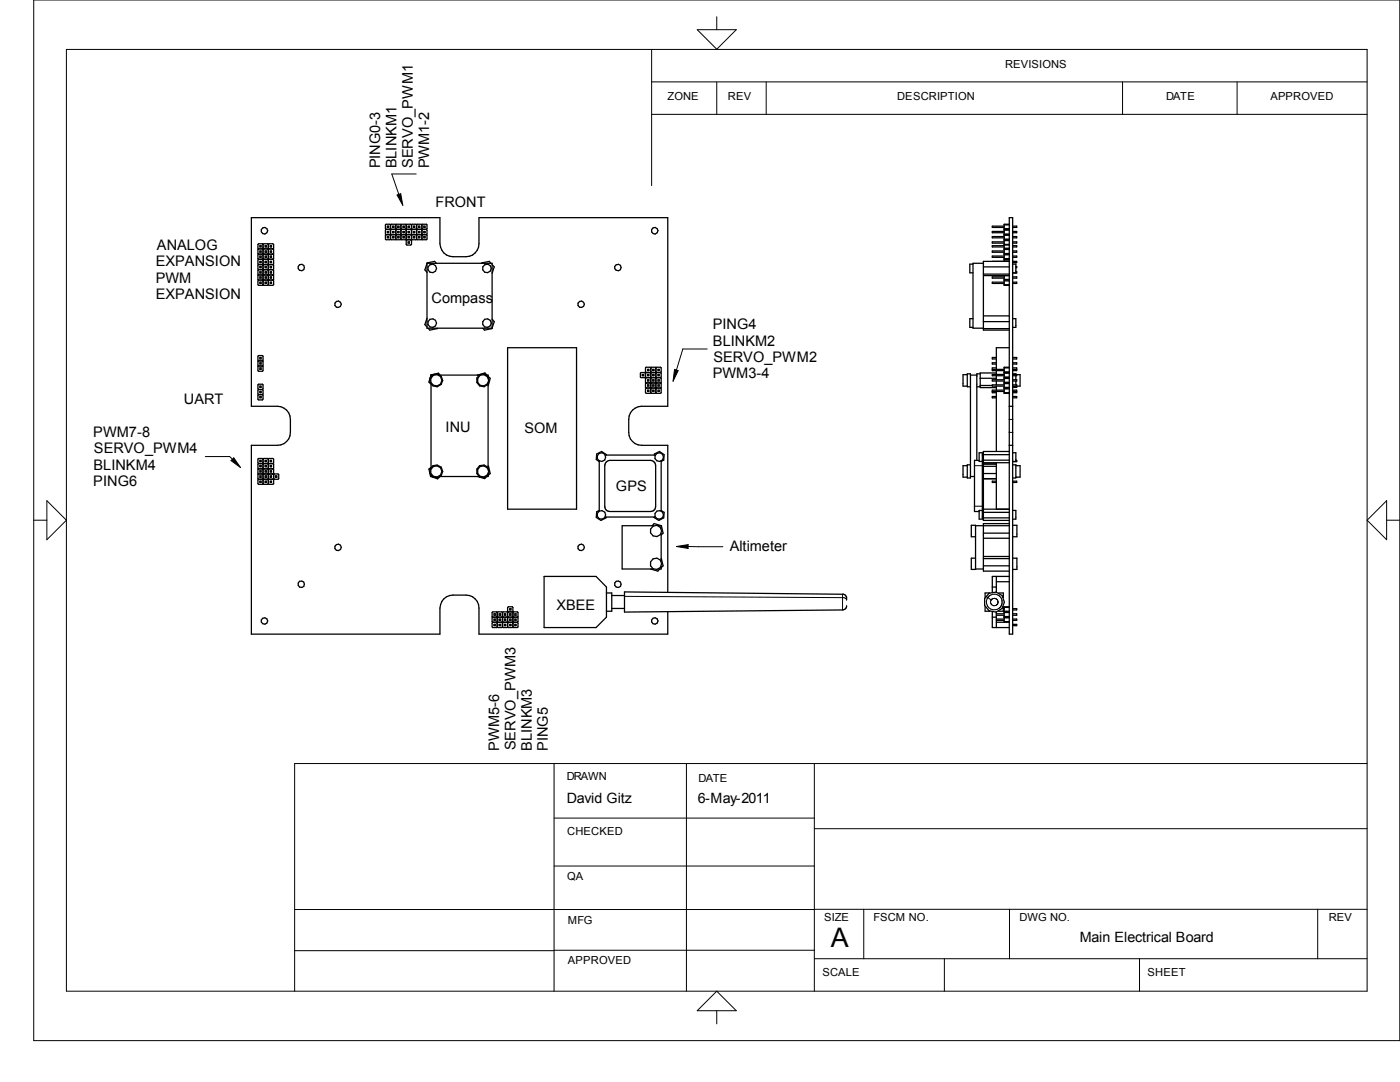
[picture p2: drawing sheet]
<svg xmlns="http://www.w3.org/2000/svg" width="279mm" height="216mm" viewBox="0 0 279 216" stroke-linecap="round" stroke-linejoin="round" font-family="sans-serif">
<g fill="none" stroke="#000" stroke-width=".25">
<path d="M51.6 49.7l-.1 .1v.8l.1 .1M51.6 50.7l-.1 .1v.8l.1 .1M51.6 51.7l-.1 .2v.8l.1 .1M51.6 52.8l-.1 .1v.8l.1 .1M51.6 53.8l-.1 .2v.7l.1 .2M51.6 54.9l-.1 .1v.8l.1 .1M51.6 55.9l-.1 .1v.8l.1 .1h.8l.1-.1M51.6 54.9h.8M51.6 55.9h.8M51.6 53.8h.8M51.6 49.7h.8M51.6 51.7h.8"/>
<path d="M51.6 50.7h.8M51.6 52.8h.8M51.9 49h.2v.3h-.2zM51.9 50.1h.2v.2h-.2zM51.9 51.1h.2v.3h-.2zM51.9 52.2h.2v.2h-.2zM51.9 53.2h.2v.2h-.2zM51.9 54.2h.2v.3h-.2zM51.9 55.2h.2v.3h-.2zM51.9 56.3h.2v.3h-.2zM52.4 52.8l.1 .1M52.4 51.7l.1 .2"/>
<path d="M52.4 53.8l.1 .2M52.4 50.7l.1 .1M52.4 54.9l.1 .1M52.4 55.9l.1 .1M52.4 49.7l.1 .1M52.5 48.8l-.1-.2h-.8l-.1 .2v.7l.1 .2M52.5 48.8v.7M52.5 49.8v.8M52.5 50.8v.8M52.5 51.9v.8M52.5 52.9v.8M52.5 54v.7"/>
<path d="M52.5 55v.8M52.5 56v.8M52.5 48.8l.2-.2h.7l.2 .2M52.5 56.8l.2 .1h.7l.2-.1M52.5 49.5l.2 .2M52.5 50.6l.2 .1M52.5 53.7l-.1 .1M52.5 54.7l.2 .2M52.5 49.5l-.1 .2M52.5 52.7l.2 .1M52.5 54.7l-.1 .2M52.5 55.8l.2 .1"/>
<path d="M52.5 51.6l.2 .1M52.5 52.7l-.1 .1M52.5 51.6l-.1 .1M52.5 55.8l-.1 .1M52.5 50.6l-.1 .1M52.5 53.7l.2 .1M52.7 54.9h.7M52.7 55.9h.7M52.7 53.8l-.2 .2M52.7 53.8h.7M52.7 49.7h.7M52.7 55.9l-.2 .1"/>
<path d="M52.7 51.7h.7M52.7 50.7h.7M52.7 52.8h.7M52.7 49.7l-.2 .1M52.7 52.8l-.2 .1M52.7 50.7l-.2 .1M52.7 51.7l-.2 .2M52.7 54.9l-.2 .1M52.9 50.1h.3v.2h-.3zM52.9 52.2h.3v.2h-.3zM52.9 53.2h.3v.2h-.3zM52.9 54.2h.3v.3h-.3z"/>
<path d="M52.9 55.2h.3v.3h-.3zM52.9 49h.3v.3h-.3zM52.9 51.1h.3v.3h-.3zM52.9 56.3h.3v.3h-.3zM53.4 49.7l.2 .1v.8M53.4 55.9l.2 .1M53.4 52.8l.2 .1M53.4 50.7l.2 .1M53.4 51.7l.2 .2M53.4 53.8l.2 .2M53.4 54.9l.2 .1M53.6 48.8l.1-.2h.7l.2 .2v.7l-.2 .2"/>
<path d="M53.6 48.8v.7M53.6 50.8v.8M53.6 51.9v.8M53.6 52.9v.8M53.6 54v.7M53.6 55v.8M53.6 56v.8M53.6 54.7l-.2 .2M53.6 52.7l-.2 .1M53.6 55.8l.1 .1M53.6 50.6l-.2 .1M53.6 53.7l.1 .1"/>
<path d="M53.6 50.6l.1 .1M53.6 55.8l-.2 .1M53.6 51.6l.1 .1M53.6 49.5l.1 .2M53.6 53.7l-.2 .1M53.6 51.6l-.2 .1M53.6 52.7l.1 .1M53.6 49.5l-.2 .2M53.6 54.7l.1 .2M53.7 49.7l-.1 .1M53.7 54.9h.7M53.7 55.9h.7"/>
<path d="M53.7 52.8l-.1 .1M53.7 53.8h.7M53.7 49.7h.7M53.7 54.9l-.1 .1M53.7 51.7h.7M53.7 50.7h.7M53.7 52.8h.7M53.7 53.8l-.1 .2M53.7 51.7l-.1 .2M53.7 50.7l-.1 .1M53.7 55.9l-.1 .1M53.9 50.1h.3v.2h-.3z"/>
<path d="M53.9 49h.3v.3h-.3zM53.9 51.1h.3v.3h-.3zM53.9 52.2h.3v.2h-.3zM53.9 53.2h.3v.2h-.3zM53.9 54.2h.3v.3h-.3zM53.9 55.2h.3v.3h-.3zM53.9 56.3h.3v.3h-.3zM54.4 49.7l.2 .1v.8l-.2 .1M54.4 50.7l.2 .1v.8l-.2 .1M54.4 51.7l.2 .2v.8l-.2 .1M54.4 52.8l.2 .1v.8l-.2 .1M54.4 53.8l.2 .2v.7l-.2 .2"/>
<path d="M54.4 54.9l.2 .1v.8l-.2 .1M54.4 55.9l.2 .1v.8l-.2 .1h-.7l-.1-.1M77 46.8h.8M77 46.8l-.1 .1v.8l.1 .1h.8l.1-.1M77 45.8h.8M77 45.8l-.1 .1v.8l.1 .1M77.3 46.2h.3v.2h-.3zM77.3 45.1h.3v.3h-.3zM77.3 47.2h.3v.3h-.3zM77.8 46.8l.1 .1M77.8 45.8l.1 .1M77.9 44.9l-.1-.2h-.8l-.1 .2v.7l.1 .2"/>
<path d="M77.9 46.7l.2 .1M77.9 44.9l.2-.2h.8l.1 .2M77.9 45.6l-.1 .2M77.9 47.7l.2 .1h.8l.1-.1M77.9 44.9v.7M77.9 45.9v.8M77.9 46.9v.8M77.9 45.6l.2 .2M77.9 46.7l-.1 .1M78.1 46.8h.8M78.1 45.8h.8M78.1 46.8l-.2 .1"/>
<path d="M78.1 45.8l-.2 .1M78.4 45.1h.2v.3h-.2zM78.4 46.2h.2v.2h-.2zM78.4 47.2h.2v.3h-.2zM78.9 45.8l.1 .1M78.9 46.8l.1 .1M79 44.9l.1-.2h.8l.1 .2M79 46.7l-.1 .1M79 47.7l.1 .1h.8l.1-.1M79 46.7l.1 .1M79 45.6l.1 .2M79 45.6l-.1 .2"/>
<path d="M79 44.9v.7M79 45.9v.8M79 46.9v.8M79.1 46.8h.8M79.1 46.8l-.1 .1M79.1 45.8h.8M79.1 45.8l-.1 .1M79.4 46.2h.2v.2h-.2zM79.4 45.1h.2v.3h-.2zM79.4 47.2h.2v.3h-.2zM79.9 46.8l.1 .1M79.9 45.8l.1 .1"/>
<path d="M80 46.7l.2 .1M80 45.6l-.1 .2M80 47.7l.2 .1h.7l.2-.1M80 44.9v.7M80 45.9v.8M80 46.9v.8M80 44.9l.2-.2h.7l.2 .2M80 45.6l.2 .2M80 46.7l-.1 .1M80.2 46.8h.7M80.2 45.8l-.2 .1M80.2 45.8h.7"/>
<path d="M80.2 46.8l-.2 .1M80.4 45.1h.3v.3h-.3zM80.4 46.2h.3v.2h-.3zM80.4 47.2h.3v.3h-.3zM80.9 46.8l.2 .1M80.9 45.8l.2 .1M81.1 44.9v.7M81.1 45.9v.8M81.1 46.9v.8M81.1 46.7l.1 .1M81.1 44.9l.1-.2h.8l.1 .2M81.1 45.6l.1 .2"/>
<path d="M81.1 47.7l.1 .1M81.1 45.6l-.2 .2M81.1 46.7l-.2 .1M81.2 46.8h.8M81.2 47.8l-.1 .2v.8l.1 .1h.8l.1-.1v-.8l-.1-.2M81.2 47.8h.8M81.2 45.8h.8M81.2 46.8l-.1 .1M81.2 45.8l-.1 .1M81.4 46.2h.3v.2h-.3zM81.4 45.1h.3v.3h-.3zM81.4 47.2h.3v.3h-.3z"/>
<path d="M81.4 48.3h.3v.2h-.3zM82 45.8l.1 .1M82 46.8l.1 .1M82.1 44.9v.7M82.1 45.9v.8M82.1 46.9v.8M82.1 44.9l.2-.2h.7l.1 .2M82.1 47.7l.2 .1h.7l.1-.1M82.1 46.7l-.1 .1M82.1 46.7l.2 .1M82.1 45.6l.2 .2M82.1 45.6l-.1 .2"/>
<path d="M82.1 47.7l-.1 .1M82.3 46.8h.7M82.3 46.8l-.2 .1M82.3 45.8h.7M82.3 45.8l-.2 .1M82.5 46.2h.3v.2h-.3zM82.5 45.1h.3v.3h-.3zM82.5 47.2h.3v.3h-.3zM83 46.8l.1 .1M83 45.8l.1 .1M83.1 44.9v.7M83.1 45.9v.8"/>
<path d="M83.1 46.9v.8M83.1 47.7l.2 .1h.8l.1-.1M83.1 44.9l.2-.2h.8l.1 .2M83.1 45.6l-.1 .2M83.1 45.6l.2 .2M83.1 46.7l.2 .1M83.1 46.7l-.1 .1M83.3 45.8h.7M83.3 46.8l-.2 .1M83.3 45.8l-.2 .1M83.5 46.2h.3v.2h-.3zM83.5 45.1h.3v.3h-.3z"/>
<path d="M83.5 47.2h.3v.3h-.3zM84 45.8l.2 .1M84 46.8l.2 .1M84.2 46.7l-.1 .1h-.8M84.2 44.9v.7M84.2 46.9v.8M84.2 44.9l.1-.2h.8l.1 .2v.7l-.1 .2M84.2 45.6l.1 .2M84.2 46.7l.1 .1M84.2 45.6l-.2 .2M84.3 46.8h.8M84.3 45.8l-.1 .1v.8"/>
<path d="M84.3 46.8l-.1 .1M84.3 45.8h.8M84.6 46.2h.2v.2h-.2zM84.6 45.1h.2v.3h-.2zM84.6 47.2h.2v.3h-.2zM85.1 46.8l.1 .1v.8l-.1 .1h-.8l-.1-.1M85.1 45.8l.1 .1v.8l-.1 .1M85.2 52.6l-.4 1.2 .4 .6M85.3 52.5l1.4-.3 .4 .3M96.1 52.5l1.6-.3 .3 .3M98.2 52.8l.4 .5-.4 1.2M194.2 52.7h-.7v1.7h.7"/>
<path d="M196.3 52.5h-2.1v13h2.1M196.3 55h5.1M196.3 53.3h5.1M196.3 54.7h5.1M200.4 50.1h-2.4v.2h2.4M200.4 46.8h1M200.4 46.2h-2.4v.2h2.4M200.4 45.1h-2.4v.3h2.4M200.4 47.2h-2.4v.3h2.4M200.4 55.2h-2.4v.3h2.4M200.4 55.9h1M200.4 49h-2.4v.3h2.4"/>
<path d="M200.4 47.8h1M200.4 45.8h1M200.4 48.9h1M200.4 49.7h1M200.4 55v1.9h1M200.4 51.7h1M200.4 50.7h1M200.4 56.3h-2.4v.3h2.4M200.4 51.1h-2.4v.3h2.4M200.4 48.3h-2.4v.2h2.4M200.4 44.9h1M200.4 49.5h1"/>
<path d="M200.4 55.8h1M200.4 45.9h1M200.4 50.8h1M200.4 56h1M200.4 48.8h1M200.4 46.9h1M200.4 46.7h1M200.4 47.7h1M200.4 45.6h1M200.4 51.6h1M200.4 56.8h1M200.4 48h1"/>
<path d="M200.4 50.6h1M200.4 49.8h1M200.4 51.9h1M201.4 52.2h-5.1v13.7h5.1M201.4 43.4h.7v83.1h-.7zM201.4 44.7h-1v7.5M202.1 50.1h.8v.2h-.8M202.1 52.2h.8v.2h-.8M202.1 46.2h.8v.2h-.8M202.1 45.1h.8v.3h-.8M202.1 47.2h.8v.3h-.8M202.1 55.2h.8v.3h-.8"/>
<path d="M202.1 49h.8v.3h-.8M202.1 56.3h.8v.3h-.8M202.1 51.1h.8v.3h-.8M202.1 48.3h.8v.2h-.8M202.1 52.7h.6v1.7h-.6M202.7 53.2h.2v.2h-.2M202.7 54.2h.2v.3h-.8M51.6 72l-.1-.1v-.8l.1-.1h.8l.1 .1v.8l-.1 .1M51.6 72l-.1 .1v.8l.1 .1M51.6 73l-.1 .2v.8l.1 .1h.8l.1-.1v-.8l-.1-.2M51.6 77.7l-.1-.1v-.8l.1-.1h.8l.1 .1v.8l-.1 .1M51.6 77.7l-.1 .2v.7l.1 .1"/>
<path d="M51.6 78.7l-.1 .2v.8l.1 .1h.8l.1-.2v-.7l-.1-.2M51.6 72h.8M51.6 78.7h.8M51.6 73h.8M51.6 77.7h.8M51.9 71.3h.2v.3h-.2zM51.9 72.4h.2v.2h-.2zM51.9 73.4h.2v.3h-.2zM51.9 77h.2v.3h-.2zM51.9 78.1h.2v.3h-.2zM51.9 79.1h.2v.3h-.2zM52.4 72l.1 .1v.8l-.1 .1"/>
<path d="M52.4 77.7l.1 .2v.7l-.1 .1M85.2 63.5l-.4 1.3 .4 .4M85.4 65.5l.4 .4 1.5-.4M86.3 74.8h-.3l-.4 1.4 .4 .5v16.6M87.8 74.8h7.8M87.8 74.8l-.3-.3-1.5 .3v.3M95.3 74.8l1.5-.4 .4 .4M96.4 65.5l.3 .4 1.5-.3v-13.1h-13v13h13M97.2 74.8h.2v.3l.4 .4-.4 1.5M97.4 76.7v16.6M98.2 63.7l.4 .5-.4 1.2M101.3 69.4h13.8v32.2h-13.8z"/>
<path d="M128.2 74.7h.2v.3h-.2zM128.8 74.5v.7M128.8 74.5l-.1-.2h-.8l-.1 .2v.7l.1 .2h.8l.1-.2M128.8 75.2l.1 .2h.9M128.9 77.4l-.1 .2v.8l.2 .1h.8l.1-.1M128.9 77.4h.9M129 75.4l-.2 .1v.8l.1 .1h.9M129 76.4l-.2 .1v.8l.1 .1M129 74.3h.8M129 74.3l-.2 .2M129.2 73.7h.3v.3h-.3zM129.2 77.9h.3v.2h-.3z"/>
<path d="M129.2 74.7h.3v.3h-.3zM129.2 75.8h.3v.2h-.3zM129.2 76.8h.3v.2h-.3zM129.8 77.4l.1 .2M129.8 76.4l.1 .1M129.8 75.4l.1 .1M129.8 74.3l.1 .2M129.9 73.4l-.1-.1h-.9l-.1 .1v.8l.2 .1M129.9 76.3l-.1 .1M129.9 75.2l-.1 .2M129.9 73.4v.8M129.9 74.5v.7"/>
<path d="M129.9 75.5v.8M129.9 76.5v.8M129.9 77.6v.8M129.9 78.4l.1 .1h.8l.1-.1M129.9 77.3l-.1 .1M129.9 73.4l.1-.1h.8l.1 .1v.8M129.9 74.2l.1 .1M129.9 75.2l.1 .2M129.9 74.2l-.1 .1M129.9 76.3l.1 .1M129.9 77.3l.1 .1M130 74.3l-.1 .2"/>
<path d="M130 75.4h.8M130 76.4h.8M130 74.3h.8M130 77.4h.8M130 77.4l-.1 .2M130 75.4l-.1 .1M130 76.4l-.1 .1M130.3 73.7h.2v.3h-.2zM130.3 77.9h.2v.2h-.2zM130.3 74.7h.2v.3h-.2zM130.3 75.8h.2v.2h-.2zM130.3 76.8h.2v.2h-.2z"/>
<path d="M130.8 77.4l.1 .2M130.8 76.4l.1 .1M130.8 75.4l.1 .1M130.8 74.3l.1 .2M130.9 73.4l.2-.1h.7l.2 .1v.8l-.2 .1M130.9 74.2l-.1 .1M130.9 77.3l-.1 .1M130.9 76.3l-.1 .1M130.9 76.3l.2 .1M130.9 74.5v.7M130.9 75.5v.8M130.9 76.5v.8"/>
<path d="M130.9 77.6v.8M130.9 75.2l.2 .2M130.9 77.3l.2 .1M130.9 75.2l-.1 .2M130.9 74.2l.2 .1M131.1 75.4h.7M131.1 76.4h.7M131.1 74.3h.7M131.1 77.4h.7M131.1 75.4l-.2 .1M131.1 77.4l-.2 .2M131.1 76.4l-.2 .1"/>
<path d="M131.1 74.3l-.2 .2M131.3 73.7h.3v.3h-.3zM131.3 74.7h.3v.3h-.3zM131.3 75.8h.3v.2h-.3zM131.3 76.8h.3v.2h-.3zM131.3 77.9h.3v.2h-.3zM131.8 74.3l.2 .2v.7l-.2 .2M131.8 75.4l.2 .1v.8l-.2 .1M131.8 76.4l.2 .1v.8l-.2 .1M131.8 77.4l.2 .2v.8l-.2 .1h-.7l-.2-.1M193 74.8h-.8v2.2h.8M193.7 74.8h1.2"/>
<path d="M193.7 77.2h-.7v-2.6h.7v20.8h-.7v-2.6h.7M194.2 63.6h-.7v1.7h.7M194.9 77.2h.7M195.6 74.6h-.7v17.3M195.6 76.9h2.4M195.6 75.5h3.2M196.3 64.2h5.1M196.3 63h5.1M196.3 65.6h5.1M198 73.7h2.4M198 78.1h2.4M198.8 73.4h-.8v.6h2.4"/>
<path d="M198.8 79.1h-.8v.3h.8M198.8 71.3h-.8v.3h.8M198.8 72.4h-.8v.2h.8M198.8 74v.7M198.8 75v.8M198.8 76v.8M198.8 77v.9M198.8 78.1v12M198.8 74.4h-3.2v2.9h3.2M200.4 73.4h1M200.4 77.9h-2.4v.5h.8M200.4 75.4h1"/>
<path d="M200.4 76.4h1M200.4 74.7h-2.4v.3h2.4M200.4 74.3h1M200.4 75.8h-2.4v.2h2.4M200.4 76.8h-2.4v.2h2.4M200.4 77.4h1M200.4 77.3h1M200.4 78.4h1M200.4 74.2h1M200.4 75.5h1M200.4 75.2h1M200.4 76.5h1"/>
<path d="M200.4 77.6h1M200.4 76.3h1M200.4 74.5h1M201.4 73.3h-1v5.2h1M201.4 69.4h-2.6v4.3M202.1 73.4h.8v.6h-.8M202.1 73.7h.8M202.1 77.9h.8v.5h-.8M202.1 75.8h.8v.2h-.8M202.1 74.7l1.5 .1v2.2h-1.5M202.1 78.1h.8M202.1 79.1h.8v.3h-.8"/>
<path d="M202.1 71.3h.8v.3h-.8M202.1 76.8h.8v.5h-.8M202.1 72.4h.8v.2h-.8M202.1 63.6h.6v1.7h-.6M202.1 74.6h.6v.1M202.7 75v.8M202.7 76v.8M202.7 77v.2h-.6M202.9 74.7v.3h-.8M51.6 92.5l-.1 .1v.8l.1 .2M51.6 93.6l-.1 .1v.7l.1 .2M51.6 94.6l-.1 .1v.8l.1 .1"/>
<path d="M51.6 95.6l-.1 .2v.7l.1 .1h.8l.1-.1M51.6 92.5h.8M51.6 93.6h.8M51.6 94.6h.8M51.6 95.6h.8M51.9 91.9h.2v.2h-.2zM51.9 92.9h.2v.2h-.2zM51.9 93.9h.2v.3h-.2zM51.9 95h.2v.2h-.2zM51.9 96h.2v.3h-.2zM52.4 95.6l.1 .2M52.4 94.6l.1 .1"/>
<path d="M52.4 93.6l.1 .1M52.4 92.5l.1 .1M52.5 91.6l-.1-.1h-.8l-.1 .1v.8l.1 .1M52.5 92.4l.2 .1M52.5 94.4l.2 .2M52.5 91.6v.8M52.5 92.6v.8M52.5 93.7v.7M52.5 94.7v.8M52.5 95.8v.7M52.5 96.5l.2 .1h.7l.2-.1M52.5 92.4l-.1 .1"/>
<path d="M52.5 95.5l-.1 .1M52.5 95.5l.2 .1M52.5 93.4l.2 .2M52.5 91.6l.2-.1h.7l.2 .1M52.5 94.4l-.1 .2M52.5 93.4l-.1 .2M52.7 92.5h.7M52.7 93.6h.7M52.7 94.6h.7M52.7 95.6h.7M52.7 92.5l-.2 .1M52.7 95.6l-.2 .2"/>
<path d="M52.7 94.6l-.2 .1M52.7 93.6l-.2 .1M52.9 93.9h.3v.3h-.3zM52.9 91.9h.3v.2h-.3zM52.9 92.9h.3v.2h-.3zM52.9 95h.3v.2h-.3zM52.9 96h.3v.3h-.3zM53.4 92.5l.2 .1M53.4 95.6l.2 .2M53.4 93.6l.2 .1M53.4 94.6l.2 .1M53.6 91.6l.1-.1h.7l.2 .1v.8l-.2 .1"/>
<path d="M53.6 91.6v.8M53.6 92.6v.8M53.6 93.7v.7M53.6 94.7v.8M53.6 95.8v.7M53.6 94.4l-.2 .2M53.6 95.5l.1 .1M53.6 92.4l-.2 .1M53.6 94.4l.1 .2M53.6 93.4l.1 .2M53.6 93.4l-.2 .2M53.6 92.4l.1 .1"/>
<path d="M53.6 95.5l-.2 .1M53.7 92.5h.7M53.7 93.6h.7M53.7 92.5l-.1 .1M53.7 94.6h.7M53.7 95.6l-.1 .2M53.7 95.6h.7M53.7 93.6l-.1 .1M53.7 94.6l-.1 .1M53.9 91.9h.3v.2h-.3zM53.9 92.9h.3v.2h-.3zM53.9 93.9h.3v.3h-.3z"/>
<path d="M53.9 95h.3v.2h-.3zM53.9 96h.3v.3h-.3zM54.4 92.5l.2 .1v.8l-.2 .2M54.4 93.6l.2 .1v.7l-.2 .2M54.4 95.6l.2 .2v.7l-.2 .1h-.7l-.1-.1M54.4 94.6l.2 .1M54.6 94.7v.8M54.6 95.5l-.2 .1M54.6 94.7l.1-.1h.8l.1 .1v.8l-.1 .1h-.8l-.1-.1M55 95h.2v.2h-.2zM86 93.3l-.4 .3 .3 1.5h.4M86 94.8v.3l1.3 .4 .5-.4"/>
<path d="M87.8 95.1h7.8M97.4 93l.4 1.5-.4 .3v.3h-.2l-.5 .4-1.4-.4M119.6 91.9v10.1M120.8 90.8h10M121 92.2l.7-.3h8.1l.8 .3 .3 .7v8.1a1.01 1.01 0 0 1-1.1 1.1h-8.1l-.5-.2a1 1 0 0 1-.5-.9v-8.1zM121 90.8l-.9-.7-1 .5-.1 1.1 .6 .4M130.6 90.8v-.2l1-.5 .9 .6v1.1l-.5 .3M132 91.9v10.1M193 92.9h-.8v2.3h.8M193.7 95.1h.8M195.4 91.9h-.9v10.2h.9M196 90.8h.3"/>
<path d="M196 92.1h-.6v-1.8h.6v13.3h-.6v-1.7h.6M196.3 95.5h2.5M196.3 92.3h5.1M196.3 90.7h5.1M196.3 92.6h2.5M196.3 91.8h5.1M196.3 94.5h2.5M196.3 93h2.5M198.8 96h-.8v.3h.8M198.8 92.3v9.3M201.4 88.9h.7M201.4 81.1h.7"/>
<path d="M201.4 90.1h-5.1v13.7h5.1M202.1 96h.8v.3h-.8M202.1 92.8h.6v2.6h-.6M202.1 90.3h.6v1.8h-.6M202.7 91.9h.2v.2h-.8M202.7 92.9h.9v2.3h-.9M202.9 95.2h-.2M202.9 92.9h.1M108.6 115h10.4l2 2.1v6l-2 2.1h-10.4zM119.6 101.9l-.5 .2-.1 1.2 .9 .5 1-.5v-.1M120.8 103.2h10M121 118.3h1.1v3.7h-1.1"/>
<path d="M122.1 118.8h2.5M129.8 113.5l1.5 .5 .4-.5M130.1 104.9l.5-.4 1.4 .4 .3 1.5-.3 .4M130.4 104.9h-6.2v8.6h6.2M131.4 104.9h.6v.6M132 106.4v5.6M132 112.9v.6h-.6M132 111.5l.3 1.4-.3 .4M132 101.9l.5 .3v1.1l-1 .5-.9-.6M133.3 118.2v-29.3h-5.2a2.6 2.6 0 0 1-2.6-2.6v-2.6a2.6 2.6 0 0 1 2.6-2.6h5.2v-37.7h-37.7v5.2a2.6 2.6 0 0 1-2.6 2.6h-2.6a2.6 2.6 0 0 1-2.6-2.6v-5.2h-37.6v37.7h5.2a2.6 2.6 0 0 1 2.6 2.6v2.6a2.6 2.6 0 0 1-2.6 2.6h-5.2v37.6h37.6v-5.2a2.6 2.6 0 0 1 2.6-2.6h2.6a2.6 2.6 0 0 1 2.6 2.6v5.2h37.7v-4.5M169 119.7a.94 .94 0 0 0-.6-1.1l-43.8-.5v4l43.5-.4 .6-.2 .3-.6M194.7 104.9h6.7"/>
<path d="M194.7 113.5h1.6M194.7 107.1h-.9v-2.3h.9v8.8h-.9v-2.2h.9M196 103.2h.3M196.3 101.6h5.1M196.3 111.5h5.1M196.3 107.4h5.1M196.3 106.4h5.1M196.3 112.9h5.1M196.3 102.2h5.1M196.3 103.3h5.1M196.3 111h5.1M197.5 118.3h-.9v1"/>
<path d="M198 117.1h.8M198.8 115v3.2M198.8 116.1h2.6M199.3 118.3h.9v1M201.4 115h-3.4v3.2M201.4 104.5h-5.1v9.5h5.1M202.1 101.9h.6v1.7h-.6M202.1 111.4h.8v2.2h-.8M202.1 104.8h.8v2.3h-.8M98.3 124.2h.8M98.3 123.1l-.1 .2v.7l.1 .2M98.3 124.2l-.1 .1v.8l.1 .1h.8l.1-.1"/>
<path d="M98.3 123.1h.8M98.6 124.6h.2v.2h-.2zM98.6 123.5h.2v.3h-.2zM98.6 122.5h.2v.3h-.2zM99.1 124.2l.1 .1M99.1 123.1l.1 .2M99.2 122.2v.8M99.2 123.3v.7M99.2 124.3v.8M99.2 125.1l.2 .1h.8l.1-.1M99.2 122.2l-.1-.1h-.8l-.1 .1v.8l.1 .1M99.2 124l.2 .2"/>
<path d="M99.2 122.2l.2-.1h.8l.1 .1M99.2 123l.2 .1M99.2 124l-.1 .2M99.2 123l-.1 .1M99.4 124.2h.8M99.4 123.1h.8M99.4 123.1l-.2 .2M99.4 124.2l-.2 .1M99.6 124.6h.3v.2h-.3zM99.6 123.5h.3v.3h-.3zM99.6 122.5h.3v.3h-.3zM100.2 123.1l.1 .2"/>
<path d="M100.2 124.2l.1 .1M100.3 122.2l.1-.1h.8l.1 .1M100.3 123l.1 .1M100.3 124l-.1 .2M100.3 125.1l.1 .1h.8l.1-.1M100.3 122.2v.8M100.3 123.3v.7M100.3 124.3v.8M100.3 124l.1 .2M100.3 123l-.1 .1M100.4 124.2h.8M100.4 123.1l-.1 .2"/>
<path d="M100.4 123.1h.8M100.4 124.2l-.1 .1M100.7 124.6h.2v.2h-.2zM100.7 123.5h.2v.3h-.2zM100.7 122.5h.2v.3h-.2zM101.2 124.2l.1 .1M101.2 123.1l.1 .2M101.3 124l-.1 .2M101.3 122.2v.8M101.3 123.3v.7M101.3 124.3v.8M101.3 123l-.1 .1"/>
<path d="M101.3 125.1l.1 .1h.8l.2-.1M101.3 123l.2 .1M101.3 124l.2 .2M101.5 124.2h.7M101.5 122.1l-.2-.1v-.8l.2-.1h.7l.2 .1v.8l-.2 .1M101.5 124.2l-.2 .1M101.7 124.6h.3v.2h-.3zM101.7 123.5h.3v.3h-.3zM101.7 121.5h.3v.2h-.3zM101.7 122.5h.3v.3h-.3zM102.2 122.1h-.8l-.1 .1M102.2 123.1h-.8l-.1 .2"/>
<path d="M102.2 123.1l.2 .2M102.2 122.1l.2 .1M102.2 124.2l.2 .1M102.4 123l-.2 .1M102.4 122.2v.8M102.4 123.3v.7M102.4 124.3v.8M102.4 122.2l.1-.1h.8l.1 .1v.8l-.1 .1M102.4 124l-.2 .2M102.4 123l.1 .1M102.4 124l.1 .2M102.5 124.2h.8"/>
<path d="M102.5 123.1h.8M102.5 123.1l-.1 .2M102.5 124.2l-.1 .1M102.7 124.6h.3v.2h-.3zM102.7 123.5h.3v.3h-.3zM102.7 122.5h.3v.3h-.3zM103.3 124.2l.1 .1v.8l-.1 .1h-.8l-.1-.1M103.3 123.1l.1 .2v.7l-.1 .2M122.1 121.4h2.5M196.6 121v1h.9M198 123.1h.8M198 122.1v3.1h3.4"/>
<path d="M198.8 124.2h2.6M198.8 123.5h1.6M198.8 122.5h1.6M198.8 123.8h1.6M198.8 122.8h1.6M198.8 122.1v3.1M200.2 121.5h.2M200.2 121.7h.2M200.2 121v1h-.9M200.4 123.1h1M200.4 122.1h1M200.4 122h1"/>
<path d="M200.4 124h1M200.4 121.2h1M200.4 123.3h1M200.4 123h1M200.4 122.2h1M201.4 121.1h-1v3.1M202.1 124.6h.8v.2h-.8M202.1 123.5h.8v.3h-.8M202.1 122.5h.8v.3h-.8M202.1 121.5h.8v.2h-.8"/>
<circle cx="52.8" cy="46.1" r=".65"/>
<circle cx="60.1" cy="53.4" r=".65"/>
<circle cx="86.2" cy="53.5" r=".86"/>
<circle cx="97.2" cy="53.5" r=".86"/>
<circle cx="123.3" cy="53.4" r=".66"/>
<circle cx="130.6" cy="46.1" r=".65"/>
<circle cx="67.4" cy="60.7" r=".64"/>
<circle cx="86.2" cy="64.5" r=".86"/>
<circle cx="87" cy="75.9" r="1.31"/>
<circle cx="87.1" cy="75.9" r="1.14"/>
<circle cx="96.4" cy="75.9" r="1.3"/>
<circle cx="96.4" cy="75.9" r="1.13"/>
<circle cx="97.2" cy="64.5" r=".86"/>
<circle cx="116" cy="60.7" r=".64"/>
<circle cx="87" cy="94" r="1.31"/>
<circle cx="87" cy="94.1" r="1.13"/>
<circle cx="96.4" cy="94.1" r="1.3"/>
<circle cx="96.4" cy="94.1" r="1.12"/>
<circle cx="120" cy="91.2" r=".85"/>
<circle cx="131.6" cy="91.2" r=".87"/>
<circle cx="60.1" cy="116.6" r=".65"/>
<circle cx="67.5" cy="109.2" r=".65"/>
<circle cx="116" cy="109.2" r=".65"/>
<circle cx="120" cy="102.7" r=".86"/>
<circle cx="123.3" cy="116.6" r=".66"/>
<circle cx="130.9" cy="105.9" r="1.13"/>
<circle cx="130.9" cy="112.5" r="1.14"/>
<circle cx="131.5" cy="102.7" r=".86"/>
<circle cx="52.8" cy="123.9" r=".65"/>
<circle cx="130.7" cy="123.9" r=".65"/>
<circle cx="198.4" cy="120.1" r="2.04"/>
</g>
<g fill="none" stroke="#000" stroke-width=".2">
<path d="M6.7 0h272.7v207.6h-272.7zM13.3 9.9h259.5v187.9h-259.5zM130 16.3h142.8M130 9.9v27.1M139.1 5.9h7.8l-3.9 3.9zM143 3.3v2.6M143 16.3v6.5M152.9 16.3v6.5M224 16.3v6.5M246.9 16.3v6.5M79.2 38.9l.8-.2 .4 2.3zM83.1 34.7h-4.9l1.4 4.1"/>
<path d="M130 22.8h142.8M134.6 73.7l.7 .3-1 2.1zM141.1 69.6h-4.8l-1.3 4.2M9.4 99.9l3.9 3.9-3.9 3.9zM41 91.1h4.8l.6 .6M46.7 91.4l1.3 1.9-1.9-1.4zM194.5 92.9h1.5M201.4 83.7h.7M201.4 86.3h.7M276.7 99.9v7.8l-3.9-3.9zM6.7 103.8h2.7M124.6 119l43.8 .3 .5 .2 .1 .2"/>
<path d="M135 109.1l2.3-.4v.7zM137.3 109.1h7M168.1 118.6v3.1M194.5 101h1.5M196.8 119l.3 .3M197.1 119.2v.1M197.1 119.3l.7 .4M197.5 118.9h.1M198 119.5l-.1 .1a.75 .75 0 0 0 0 1 .75 .75 0 0 0 1 .1l.2-.1M198 119.5h.1M198 119.5a.74 .74 0 0 1 .9 .1 .74 .74 0 0 1 .2 1M276.7 103.8h2.7"/>
<path d="M197.8 120.5v.1M199.1 120.5h.1M199.7 121h.1M110.6 152.4v45.4M137 152.4v45.4M162.5 152.4v45.4M272.8 152.4h-214v45.4M110.6 172.8h51.9M110.6 163.2h51.9M162.5 165.4h110.3M58.8 189.7h51.8M110.6 189.6h51.9"/>
<path d="M162.5 191.3h110.3M172.4 181.4v9.9M188.5 191.3v6.5M201.5 181.4v9.9M227.4 191.3v6.5M263 181.4v9.9M272.8 181.4l-214 .1M139.1 201.7l3.9-3.9 3.9 3.9zM143 201.7v2.6"/>
<circle cx="198.4" cy="120.1" r="1.57"/>
</g>
<path d="M79.2 38.7h1.2v2.2h-1.2zM134.4 73.7h.9v2.3h-.9zM46.1 91.4h1.9v1.9h-1.9zM135 108.7h2.3v.7h-2.3z" fill="#000"/>
<text font-size="5.4" x="165.8" y="189">A</text>
<g font-size="2.9">
<text x="75.9" y="33.6" transform="rotate(-90 75.9 33.6)">PING0-3</text>
<text x="79.2" y="33.6" transform="rotate(-90 79.2 33.6)">BLINKM1</text>
<text x="82.4" y="33.5" transform="rotate(-90 82.4 33.5)">SERVO_PWM1</text>
<text x="85.7" y="33.6" transform="rotate(-90 85.7 33.6)">PWM1-2</text>
<text x="86.9" y="41.4">FRONT</text>
<text x="31.1" y="53.1">EXPANSION</text>
<text x="31.3" y="49.9">ANALOG</text>
<text x="31.1" y="56.4">PWM</text>
<text x="31.1" y="59.6">EXPANSION</text>
<text x="86.1" y="60.5">Compass</text>
<text x="142.2" y="65.7">PING4</text>
<text x="142.3" y="69">BLINKM2</text>
<text x="142.2" y="75.5">PWM3-4</text>
<text x="142.4" y="72.3">SERVO_PWM2</text>
<text x="36.7" y="80.5">UART</text>
<text x="18.6" y="87.2">PWM7-8</text>
<text x="88.9" y="86.1">INU</text>
<text x="104.7" y="86.4">SOM</text>
<text x="18.7" y="93.7">BLINKM4</text>
<text x="18.8" y="90.4">SERVO_PWM4</text>
<text x="18.6" y="96.9">PING6</text>
<text x="122.9" y="98">GPS</text>
<text x="145.6" y="110">Altimeter</text>
<text x="111" y="121.8">XBEE</text>
<text x="99.6" y="149.8" transform="rotate(-90 99.6 149.8)">PWM5-6</text>
<text x="102.9" y="149.7" transform="rotate(-90 102.9 149.7)">SERVO_PWM3</text>
<text x="106.1" y="149.8" transform="rotate(-90 106.1 149.8)">BLINKM3</text>
<text x="109.3" y="149.8" transform="rotate(-90 109.3 149.8)">PING5</text>
</g>
<g font-size="2.8">
<text x="113.1" y="160.3">David Gitz</text>
<text x="139.3" y="160.2">6-May-2011</text>
<text x="215.5" y="187.9">Main Electrical Board</text>
</g>
<g font-size="2.2">
<text x="200.6" y="13.6">REVISIONS</text>
<text x="133.2" y="19.9">ZONE</text>
<text x="145.3" y="19.9">REV</text>
<text x="179.1" y="19.9">DESCRIPTION</text>
<text x="232.7" y="19.9">DATE</text>
<text x="253.5" y="19.9">APPROVED</text>
<text x="113.1" y="155.7">DRAWN</text>
<text x="139.4" y="156">DATE</text>
<text x="113.2" y="166.6">CHECKED</text>
<text x="113.2" y="175.7">QA</text>
<text x="113.3" y="184.4">MFG</text>
<text x="164.5" y="183.8">SIZE</text>
<text x="174.3" y="183.8">FSCM NO.</text>
<text x="203.5" y="183.8">DWG NO.</text>
<text x="265.2" y="183.8">REV</text>
<text x="113.3" y="192.4">APPROVED</text>
<text x="164.1" y="194.8">SCALE</text>
<text x="229" y="194.8">SHEET</text>
</g>
</svg>
